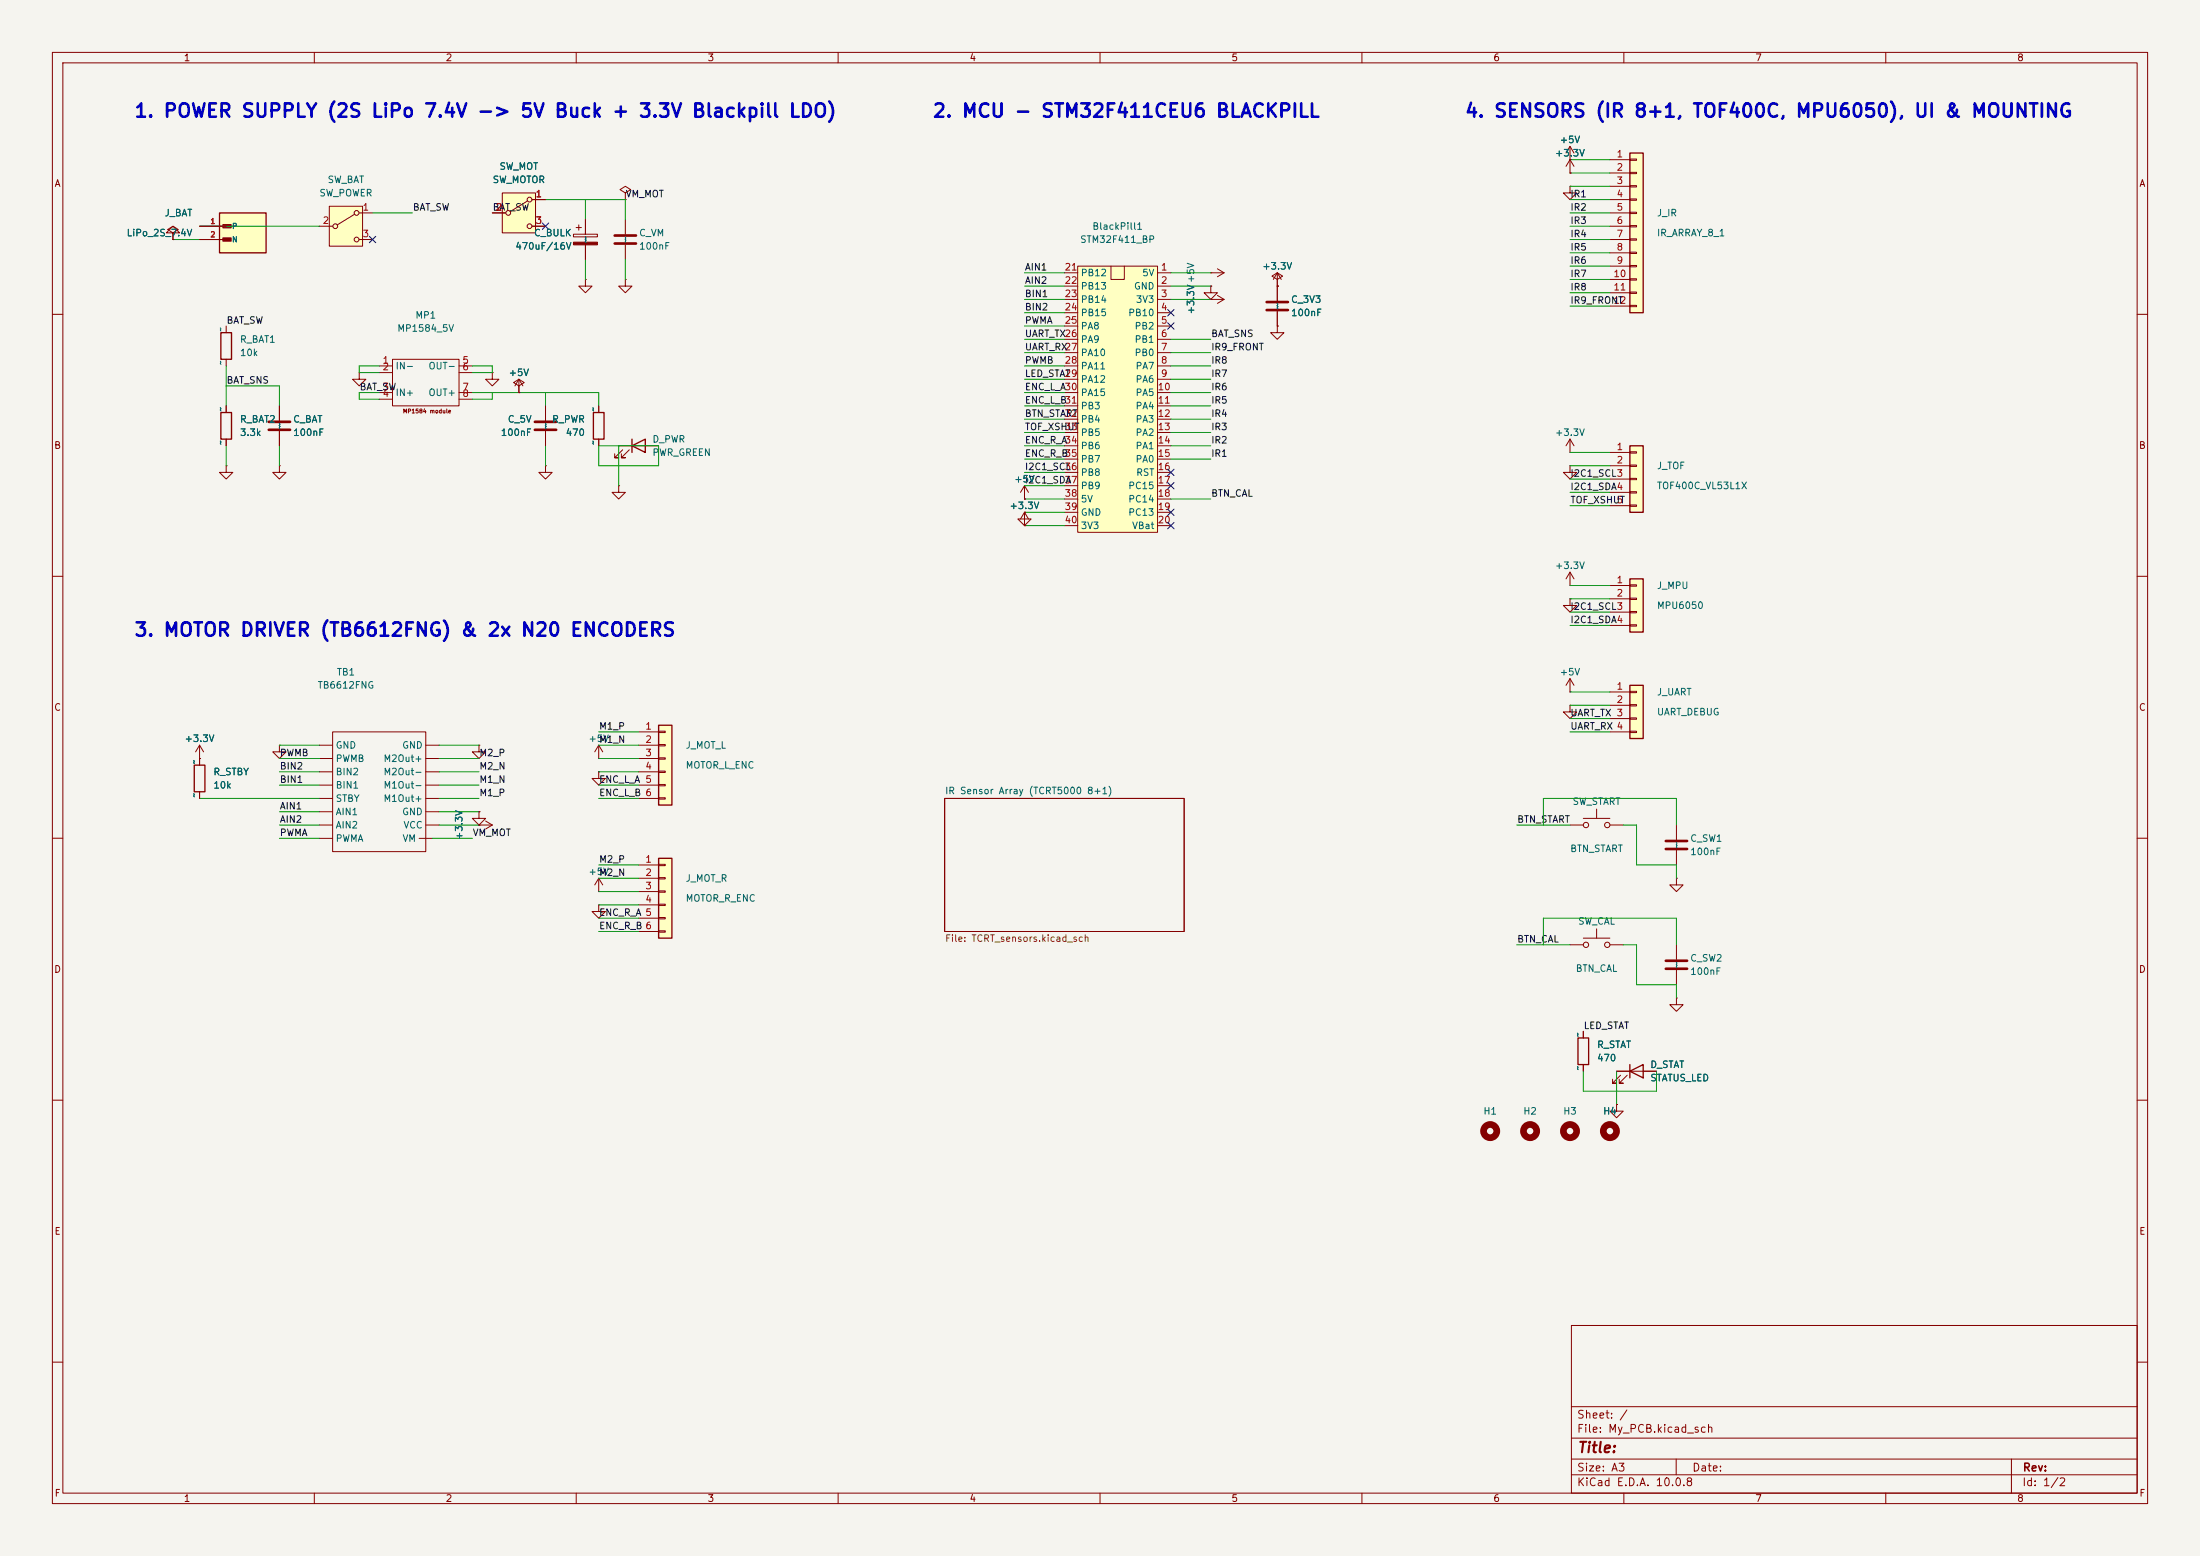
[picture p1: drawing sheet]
<svg xmlns="http://www.w3.org/2000/svg" width="420mm" height="297mm" viewBox="0 0 420 297" stroke-linecap="round" stroke-linejoin="round" font-family="sans-serif">
<path d="M0 0h420v297h-420z" fill="#f5f4ef" stroke="#f5f4ef" stroke-width=".19"/>
<g fill="none" stroke="#840000" stroke-width=".19">
<path d="M10 10h400v277h-400zM12 12h396v273h-396zM60 10v2M110 10v2M160 10v2M210 10v2M260 10v2M310 10v2M360 10v2M10 60h2M408 60h2M299.7 88.9v1.3h1.3l-1.3 1.2-1.3-1.2h1.3"/>
<path d="M299.7 88.9h.1M10 110h2M408 110h2M10 160h2M180.3 152.4h45.8v25.4h-45.8zM408 160h2M10 210h2M408 210h2M300 253h108v32h-108zM10 260h2M300 278.5h108M300 274.5h108"/>
<path d="M300 268.5h108M320 278.5v3M384 278.5v6.5M408 260h2M60 285v2M110 285v2M160 285v2M210 285v2M260 285v2M300 281.5h108M310 285v2M360 285v2"/>
</g>
<path d="M125.7 138.4h2.6v15.3h-2.6z" fill="#ffffc2"/>
<path d="M42.2 78.7h2v5.1h-2zM125.7 138.4h2.6v15.3h-2.6z" fill="none" stroke="#840000" stroke-width=".25"/>
<g fill="none" stroke="#840000" stroke-width=".19">
<path d="M299.7 33h.1M299.7 30.5h.1M299.7 35.6v1.2h1.3l-1.3 1.3-1.3-1.3h1.3M299.7 35.6h.1M299.7 27.9v5.1M299.7 30.5l-.7 1.3M299.7 30.5l.8 1.3M299.7 27.9l-.7 1.3M299.7 27.9l.8 1.3M43.2 77.5v1.2M53.3 77.5v2.8M68.6 71.1v1.3h1.2l-1.2 1.3-1.3-1.3h1.3"/>
<path d="M68.6 71.1h.1M94 71.1v1.3h1.2l-1.2 1.3-1.3-1.3h1.3M94 71.1h.1M99.1 74.9h.1M99.1 73.7l1-.7-1-.6-1.1 .6 1.1 .7v1.2M99.1 72.4l-.8 1.3M99.1 72.4l.7 1.3M99.1 72.4v2.5M104.1 77.5v2.8M43.2 88.9v1.3h1.2l-1.2 1.2-1.3-1.2h1.3M43.2 88.9h.1M43.2 83.8v1.3"/>
<path d="M53.3 88.9v1.3h1.3l-1.3 1.2-1.2-1.2h1.2M53.3 88.9h.1M53.3 82.3v2.8M104.1 82.3v2.8M299.7 86.4h.1M299.7 83.8l-.7 1.3M299.7 83.8l.8 1.3M299.7 83.8v2.6M121.9 139.7h3.8M125.7 139.6h1.3v.2h-1.3zM38.1 144.8h.1M38.1 142.2l-.8 1.3"/>
<path d="M38.1 142.2l.8 1.3M38.1 142.2v2.6M121.9 142.2h3.8M121.9 144.8h3.8M121.9 147.3h3.8M121.9 149.9h3.8M121.9 152.4h3.8M125.7 142.1h1.3v.3h-1.3zM125.7 144.7h1.3v.2h-1.3zM125.7 147.2h1.3v.2h-1.3zM125.7 149.7h1.3v.3h-1.3zM125.7 152.3h1.3v.2h-1.3z"/>
</g>
<path d="M51.3 80.5h4.1M51.3 82h4.1M102.1 80.5h4.1M102.1 82h4.1" fill="none" stroke="#840000" stroke-width=".51"/>
<path d="M311.1 29.2h2.6v30.5h-2.6z" fill="#ffffc2"/>
<path d="M311.1 29.2h2.6v30.5h-2.6zM113.3 78.7h2v5.1h-2z" fill="none" stroke="#840000" stroke-width=".25"/>
<g fill="none" stroke="#840000" stroke-width=".19">
<path d="M307.3 30.5h3.8M307.3 33h3.8M307.3 35.6h3.8M307.3 38.1h3.8M311.1 30.4h1.3v.2h-1.3zM311.1 32.9h1.3v.2h-1.3zM311.1 35.4h1.3v.3h-1.3zM311.1 38h1.3v.2h-1.3zM307.3 40.6h3.8M307.3 43.2h3.8M307.3 45.7h3.8M307.3 48.3h3.8"/>
<path d="M307.3 50.8h3.8M307.3 53.3h3.8M307.3 55.9h3.8M307.3 58.4h3.8M311.1 40.5h1.3v.3h-1.3zM311.1 43.1h1.3v.2h-1.3zM311.1 45.6h1.3v.2h-1.3zM311.1 48.1h1.3v.3h-1.3zM311.1 50.7h1.3v.2h-1.3zM311.1 53.2h1.3v.3h-1.3zM311.1 55.8h1.3v.2h-1.3zM311.1 58.3h1.3v.2h-1.3z"/>
<path d="M114.3 77.5v1.2M104.1 88.9v1.3h1.3l-1.3 1.2-1.2-1.2h1.2M104.1 88.9h.1M114.3 83.8v1.3"/>
</g>
<path d="M311.1 85.1h2.6v12.7h-2.6z" fill="#ffffc2"/>
<path d="M311.1 85.1h2.6v12.7h-2.6z" fill="none" stroke="#840000" stroke-width=".25"/>
<g fill="none" stroke="#840000" stroke-width=".19">
<path d="M307.3 86.4h3.8M307.3 88.9h3.8M307.3 91.4h3.8M307.3 94h3.8M307.3 96.5h3.8M311.1 86.2h1.3v.3h-1.3zM311.1 88.8h1.3v.2h-1.3zM311.1 91.3h1.3v.3h-1.3zM311.1 93.9h1.3v.2h-1.3zM311.1 96.4h1.3v.2h-1.3zM91.4 142.2v1.3h1.3l-1.3 1.3-1.2-1.3h1.2M91.4 142.2h.1"/>
<path d="M299.7 157.5h2.6M302.3 156.2h5M304.8 154.4v1.8M307.3 157.5h2.6M320 157.5v2.8M302.3 179.1h5M304.8 177.3v1.8M320 167.6v1.3h1.3l-1.3 1.3-1.2-1.3h1.2M320 167.6h.1M320 162.3v2.8M299.7 180.3h2.6M307.3 180.3h2.6"/>
<path d="M320 190.5v1.3h1.3l-1.3 1.2-1.2-1.2h1.2M320 190.5h.1M320 180.3v2.8M320 185.2v2.8M308.6 210.8v1.3h1.3l-1.3 1.3-1.3-1.3h1.3M308.6 210.8h.1"/>
<circle cx="302.8" cy="157.5" r=".51"/>
<circle cx="306.8" cy="157.5" r=".51"/>
<circle cx="302.8" cy="180.3" r=".51"/>
<circle cx="306.8" cy="180.3" r=".51"/>
</g>
<g fill="none" stroke="#840000" stroke-width="1.3">
<circle cx="284.5" cy="215.9" r="1.27"/>
<circle cx="292.1" cy="215.9" r="1.27"/>
<circle cx="299.7" cy="215.9" r="1.27"/>
<circle cx="307.3" cy="215.9" r="1.27"/>
</g>
<path d="M318 160.5h4.1M318 162.1h4.1M318 183.4h4.1M318 184.9h4.1" fill="none" stroke="#840000" stroke-width=".51"/>
<path d="M125.7 163.8h2.6v15.3h-2.6z" fill="#ffffc2"/>
<path d="M125.7 163.8h2.6v15.3h-2.6zM301.2 198.1h2.1v5.1h-2.1zM311.1 204.5l2.6-1.3v2.5zM311.1 203.2v2.5" fill="none" stroke="#840000" stroke-width=".25"/>
<g fill="none" stroke="#840000" stroke-width=".19">
<path d="M299.7 111.8h.1M299.7 114.3v1.3h1.3l-1.3 1.2-1.3-1.2h1.3M299.7 114.3h.1M299.7 109.2l-.7 1.3M299.7 109.2l.8 1.3M299.7 109.2v2.6M114.3 144.8h.1M114.3 147.3v1.3h1.3l-1.3 1.3-1.3-1.3h1.3M114.3 147.3h.1M114.3 142.2v2.6M114.3 142.2l-.8 1.3M114.3 142.2l.8 1.3"/>
<path d="M114.3 172.7v1.3h1.3l-1.3 1.3-1.3-1.3h1.3M114.3 172.7h.1M114.3 170.2h.1M114.3 167.6l-.8 1.3M114.3 167.6l.8 1.3M114.3 167.6v2.6M121.9 165.1h3.8M121.9 167.6h3.8M121.9 170.2h3.8M121.9 172.7h3.8M121.9 175.3h3.8M121.9 177.8h3.8"/>
<path d="M125.7 165h1.3v.2h-1.3zM125.7 167.5h1.3v.3h-1.3zM125.7 170.1h1.3v.2h-1.3zM125.7 172.6h1.3v.2h-1.3zM125.7 175.1h1.3v.3h-1.3zM125.7 177.7h1.3v.2h-1.3zM302.3 196.9v1.2M302.3 203.2v1.3M308.6 204.5h7.6M309.4 205.2l-1.6 1.6h.8h-.8v-.8M310.6 205.2l-1.5 1.6h.8h-.8v-.8"/>
</g>
<path d="M95.9 36.8h6.3v7.7h-6.3z" fill="#ffffc2"/>
<g fill="none" stroke="#840000" stroke-width=".19">
<path d="M95.9 36.8h6.3v7.7h-6.3zM100.7 38.4l-3.3 2M101.6 38.1h2.5M33 44.5h1.3l-1.3-1.3-1.3 1.3h1.3v1.2M33 45.7h.1M94 40.6h2.5M101.6 43.2h2.5"/>
<circle cx="101.1" cy="38.1" r=".46"/>
<circle cx="97" cy="40.6" r=".46"/>
<circle cx="101.1" cy="43.2" r=".46"/>
</g>
<path d="M205.7 50.8h15.3v50.8h-15.3z" fill="#ffffc2"/>
<g fill="none" stroke="#840000" stroke-width=".19">
<path d="M109.5 44.7h4.5v.5h-4.5zM110 43.4h1M110.5 42.9v1M111.8 41.9v2.8M111.8 46.7v2.8M119.4 41.9v2.8M119.4 46.7v2.8M203.2 52.1h2.5M203.2 54.6h2.5M203.2 57.2h2.5M203.2 59.7h2.5M205.7 50.8h15.3v50.8h-15.3z"/>
<path d="M212.1 50.8v2.5h2.5v-2.5M221 52.1h2.5M221 54.6h2.5M221 57.2h2.5M221 59.7h2.5M231.1 54.6v1.3h1.3l-1.3 1.3-1.2-1.3h1.2M231.1 54.6h.1M231.1 57.2h.1M231.1 57.2h2.6M232.4 56.4l1.3 .8M233.7 57.2l-1.3 .7M243.8 54.6v2.8"/>
<path d="M243.8 59.4v2.8M43.2 62.2v1.3M43.2 68.6v1.3M203.2 62.2h2.5M203.2 64.8h2.5M203.2 67.3h2.5M203.2 69.9h2.5M203.2 72.4h2.5M203.2 74.9h2.5M203.2 77.5h2.5M204.5 61h.1M221 62.2h2.5"/>
<path d="M221 64.8h2.5M221 67.3h2.5M221 69.9h2.5M221 72.4h2.5M221 74.9h2.5M221 77.5h2.5M243.8 62.2v1.3h1.3l-1.3 1.3-1.2-1.3h1.2M243.8 62.2h.1M118.1 92.7v1.3h1.3l-1.3 1.3-1.3-1.3h1.3M118.1 92.7h.1M118.1 85.1h7.6M118.9 85.9l-1.6 1.5h.8h-.8v-.8"/>
<path d="M120.1 85.9l-1.5 1.5h.8h-.8v-.8M195.6 97.8v1.3h1.2l-1.2 1.2-1.3-1.2h1.3M195.6 97.8h.1M195.6 95.3h.1M195.6 97.8l-.8 1.3M195.6 97.8l.7 1.3M195.6 92.7v2.6M195.6 97.8v2.5M195.6 92.7l-.8 1.3M195.6 92.7l.7 1.3M203.2 80h2.5M203.2 82.6h2.5"/>
<path d="M203.2 85.1h2.5M203.2 87.6h2.5M203.2 90.2h2.5M203.2 92.7h2.5M203.2 95.3h2.5M203.2 97.8h2.5M221 80h2.5M221 82.6h2.5M221 85.1h2.5M221 87.6h2.5M221 90.2h2.5M221 92.7h2.5"/>
<path d="M221 95.3h2.5M221 97.8h2.5M195.6 100.3h.1M203.2 100.3h2.5M221 100.3h2.5"/>
</g>
<path d="M42.2 63.5h2v5.1h-2zM120.6 85.1l2.6-1.3v2.6zM120.6 83.8v2.6" fill="none" stroke="#840000" stroke-width=".25"/>
<path d="M117.3 45h4.1M117.3 46.5h4.1M241.8 57.7h4.1M241.8 59.2h4.1" fill="none" stroke="#840000" stroke-width=".51"/>
<path d="M109.5 46.2h4.5v.5h-4.5z" fill="#840000" stroke="#840000" stroke-width=".19"/>
<path d="M41.9 40.6h8.9v7.7h-8.9z" fill="#ffffc2"/>
<path d="M41.9 40.6h8.9v7.7h-8.9zM37.1 146.1h2v5h-2z" fill="none" stroke="#840000" stroke-width=".25"/>
<g fill="#840000" stroke="#840000" stroke-width=".19">
<path d="M42.5 42.9h1.6v.6h-1.6z"/>
<path d="M42.5 45.4h1.6v.6h-1.6z"/>
</g>
<g fill="none" stroke="#840000" stroke-width=".19">
<path d="M33 44.5l1-.7-1-.6-1 .6 1 .7v1.2M33 45.7h.1M38.1 43.2h5.1M38.1 45.7h5.1M111.8 53.3v1.3h1.2l-1.2 1.3-1.3-1.3h1.3M111.8 53.3h.1M231.1 52.1h.1M231.1 52.1h2.6M232.4 51.3l1.3 .8M233.7 52.1l-1.3 .7M243.8 54.6h.1M243.8 53.3l1.1-.6-1.1-.6-1 .6 1 .6v1.3"/>
<path d="M243.8 52.1l-.7 1.2M243.8 52.1l.8 1.2M243.8 52.1v2.5M72.4 69.9h2.5M72.4 71.1h2.5M72.4 74.9h2.5M72.4 76.2h2.5M74.9 68.6h12.7v8.9h-12.7zM87.6 69.9h2.6M87.6 71.1h2.6M87.6 74.9h2.6M87.6 76.2h2.6"/>
<path d="M63.5 139.7h17.8v22.9h-17.8zM299.7 132.1h.1M299.7 134.6v1.3h1.3l-1.3 1.3-1.3-1.3h1.3M299.7 134.6h.1M299.7 129.5l-.7 1.3M299.7 129.5l.8 1.3M299.7 129.5v2.6M38.1 144.8v1.3M38.1 151.1v1.3M61 142.2h2.5M61 144.8h2.5M61 147.3h2.5"/>
<path d="M61 149.9h2.5M61 152.4h2.5M61 154.9h2.5M61 157.5h2.5M81.3 142.2h2.5M81.3 144.8h2.5M81.3 147.3h2.5M81.3 149.9h2.5M81.3 152.4h2.5M81.3 154.9h2.5M81.3 157.5h2.5M61 160h2.5"/>
<path d="M80 160h2.5"/>
</g>
<path d="M311.1 110.5h2.6v10.2h-2.6z" fill="#ffffc2"/>
<path d="M311.1 110.5h2.6v10.2h-2.6z" fill="none" stroke="#840000" stroke-width=".25"/>
<path d="M307.3 111.8h3.8M307.3 114.3h3.8M307.3 116.8h3.8M307.3 119.4h3.8M311.1 111.6h1.3v.3h-1.3zM311.1 114.2h1.3v.2h-1.3zM311.1 116.7h1.3v.3h-1.3zM311.1 119.3h1.3v.2h-1.3z" fill="none" stroke="#840000" stroke-width=".19"/>
<path d="M311.1 130.8h2.6v10.2h-2.6z" fill="#ffffc2"/>
<path d="M311.1 130.8h2.6v10.2h-2.6z" fill="none" stroke="#840000" stroke-width=".25"/>
<path d="M307.3 132.1h3.8M307.3 134.6h3.8M307.3 137.2h3.8M307.3 139.7h3.8M311.1 132h1.3v.2h-1.3zM311.1 134.5h1.3v.2h-1.3zM311.1 137h1.3v.3h-1.3zM311.1 139.6h1.3v.2h-1.3z" fill="none" stroke="#840000" stroke-width=".19"/>
<path d="M62.9 39.4h6.3v7.6h-6.3z" fill="#ffffc2"/>
<g fill="none" stroke="#840000" stroke-width=".19">
<path d="M62.9 39.4h6.3v7.6h-6.3zM101.6 38.1h2.5M119.4 36.8l1-.6-1-.6-1 .6 1 .6v1.3M119.4 38.1h.1M299.7 30.5h.1M299.7 33h.1M33 45.7h.1M38.1 43.2h5.1M38.1 45.7h5.1M61 43.2h2.5M67.7 40.9l-3.3 2M68.6 40.6h2.5"/>
<path d="M68.6 45.7h2.5M94 40.6h2.5M101.6 43.2h2.5M111.8 41.9v2.8M111.8 46.7v2.8M119.4 53.3v1.3h1.2l-1.2 1.3-1.3-1.3h1.3M119.4 53.3h.1M231.1 54.6h.1M231.1 57.2h.1M243.8 54.6h.1M243.8 54.6v2.8M243.8 59.4v2.8"/>
<path d="M43.2 77.5v1.2M53.3 77.5v2.8M99.1 74.9h.1M104.1 77.5v2.8M114.3 77.5v1.2M243.8 62.2h.1M43.2 83.8v1.3M53.3 82.3v2.8M104.1 82.3v2.8M114.3 83.8v1.3M195.6 97.8h.1M195.6 95.3h.1"/>
<path d="M195.6 100.3h.1M38.1 144.8h.1M38.1 144.8v1.3M38.1 151.1v1.3M53.3 142.2v1.3h1.3l-1.3 1.3-1.2-1.3h1.2M53.3 142.2h.1M91.4 157.5h.1M91.4 154.9v1.3h1.3l-1.3 1.3-1.2-1.3h1.2M91.4 154.9h.1M91.4 157.5h2.6M92.7 156.7l1.3 .8M94 157.5l-1.3 .7"/>
<path d="M302.3 196.9v1.2M302.3 203.2v1.3M308.6 210.8h.1M308.6 204.5h2.5M313.7 204.5h2.5"/>
<circle cx="64" cy="43.2" r=".46"/>
<circle cx="68.1" cy="40.6" r=".46"/>
<circle cx="68.1" cy="45.7" r=".46"/>
</g>
<g fill="none" stroke="#009600" stroke-width=".19">
<path d="M104.1 38.1h15.3v3.8M111.8 38.1v3.8M299.7 33h7.6M299.7 38.1h7.6M299.7 35.6h7.6M299.7 30.5h7.6M33 45.7h5.1M38.1 43.2h22.9M71.1 40.6h7.6M111.8 49.5v3.8M119.4 49.5v3.8M195.6 57.2h7.6"/>
<path d="M195.6 54.6h7.6M195.6 52.1h7.6M195.6 59.7h7.6M223.5 57.2h7.6M223.5 54.6h7.6M223.5 52.1h7.6M299.7 45.7h7.6M299.7 40.6h7.6M299.7 43.2h7.6M299.7 48.3h7.6M299.7 50.8h7.6M299.7 58.4h7.6"/>
<path d="M299.7 53.3h7.6M299.7 55.9h7.6M43.2 69.9v7.6M43.2 73.7h10.1v3.8M72.4 74.9h-3.8v1.3h3.8M72.4 69.9h-3.8v1.2h3.8M90.2 74.9h24.1v2.6M90.2 69.9h3.8v1.2h-3.8M94 74.9v1.3h-3.8M104.1 74.9v2.6M195.6 74.9h7.6M195.6 69.9h7.6"/>
<path d="M195.6 64.8h7.6M195.6 67.3h7.6M195.6 62.2h7.6M195.6 72.4h7.6M195.6 77.5h7.6M223.5 74.9h7.6M223.5 69.9h7.6M223.5 64.8h7.6M223.5 67.3h7.6M223.5 72.4h7.6M223.5 77.5h7.6M43.2 85.1v3.8"/>
<path d="M53.3 85.1v3.8M104.1 85.1v3.8M114.3 85.1h11.4v3.8h-11.4zM118.1 85.1v7.6M195.6 80h7.6M195.6 85.1h7.6M195.6 95.3h7.6M195.6 87.6h7.6M195.6 92.7h7.6M195.6 82.6h7.6M195.6 90.2h7.6M195.6 97.8h7.6"/>
<path d="M223.5 80h7.6M223.5 85.1h7.6M223.5 95.3h7.6M223.5 87.6h7.6M223.5 82.6h7.6M299.7 88.9h7.6M299.7 86.4h7.6M299.7 96.5h7.6M299.7 91.4h7.6M299.7 94h7.6M195.6 100.3h7.6M299.7 111.8h7.6"/>
<path d="M299.7 114.3h7.6M299.7 116.8h7.6M299.7 119.4h7.6M114.3 139.7h7.6M299.7 132.1h7.6M299.7 134.6h7.6M299.7 137.2h7.6M299.7 139.7h7.6M38.1 152.4h22.9M53.3 144.8h7.7M53.3 142.2h7.7M53.3 157.5h7.7"/>
<path d="M53.3 154.9h7.7M53.3 147.3h7.7M53.3 149.9h7.7M83.8 144.8h7.6M83.8 142.2h7.6M83.8 157.5h7.6M83.8 154.9h7.6M83.8 152.4h7.6M83.8 147.3h7.6M83.8 149.9h7.6M114.3 144.8h7.6M114.3 142.2h7.6"/>
<path d="M114.3 152.4h7.6M114.3 147.3h7.6M114.3 149.9h7.6M289.6 157.5h10.1M294.6 157.5v-5.1h25.4v5.1M309.9 157.5h2.5v7.6h7.6v2.5M53.3 160h7.7M82.5 160h7.7M114.3 175.3h7.6M114.3 165.1h7.6M114.3 177.8h7.6M114.3 172.7h7.6"/>
<path d="M114.3 170.2h7.6M114.3 167.6h7.6M289.6 180.3h10.1M294.6 180.3v-5h25.4v5M309.9 180.3h2.5v7.7h7.6v2.5M302.3 204.5v3.8h13.9v-3.8M308.6 204.5v6.3"/>
</g>
<g fill="none" stroke="#000084" stroke-width=".19">
<path d="M70.5 45.1l1.2 1.2M71.7 45.1l-1.2 1.2M103.5 42.6l1.2 1.2M104.7 42.6l-1.2 1.2M222.9 59.1l1.2 1.2M224.1 59.1l-1.2 1.2M222.9 61.6l1.2 1.2M224.1 61.6l-1.2 1.2M222.9 89.6l1.2 1.2M222.9 97.2l1.2 1.2M222.9 99.7l1.2 1.2M222.9 92.1l1.2 1.2"/>
<path d="M224.1 89.6l-1.2 1.2M224.1 97.2l-1.2 1.2M224.1 99.7l-1.2 1.2M224.1 92.1l-1.2 1.2"/>
</g>
<g font-size="2.5" fill="#0000c2">
<text x="25.5" y="23">1. POWER SUPPLY (2S LiPo 7.4V -&gt; 5V Buck + 3.3V Blackpill LDO)</text>
<text x="177.9" y="23">2. MCU - STM32F411CEU6 BLACKPILL</text>
<text x="279.5" y="23">4. SENSORS (IR 8+1, TOF400C, MPU6050), UI &amp; MOUNTING</text>
<text x="25.5" y="122.1">3. MOTOR DRIVER (TB6612FNG) &amp; 2x N20 ENCODERS</text>
</g>
<text font-size="2" fill="#840000" x="301" y="277.8">Title:</text>
<g font-size="1.5" fill="#840000">
<text x="300.9" y="273.8">File: My_PCB.kicad_sch</text>
<text x="300.9" y="271.1">Sheet: /</text>
<text x="300.9" y="281.2">Size: A3</text>
<text x="322.9" y="281.2">Date:</text>
<text x="386" y="281.2">Rev:</text>
<text x="300.9" y="284">KiCad E.D.A. 10.0.8</text>
<text x="385.9" y="284">Id: 1/2</text>
</g>
<g font-size="1.3" fill="#840000">
<text x="35" y="12">1</text>
<text x="85" y="12">2</text>
<text x="135" y="12">3</text>
<text x="185" y="12">4</text>
<text x="235" y="12">5</text>
<text x="285" y="12">6</text>
<text x="335" y="12">7</text>
<text x="385" y="12">8</text>
<text x="10.3" y="36">A</text>
<text x="408.3" y="36">A</text>
<text x="10.2" y="86">B</text>
<text x="408.2" y="86">B</text>
<text x="10.2" y="136">C</text>
<text x="408.2" y="136">C</text>
<text x="10.2" y="186">D</text>
<text x="408.2" y="186">D</text>
<text x="10.3" y="236">E</text>
<text x="408.3" y="236">E</text>
<text x="10.3" y="286">F</text>
<text x="35" y="287">1</text>
<text x="85" y="287">2</text>
<text x="135" y="287">3</text>
<text x="185" y="287">4</text>
<text x="235" y="287">5</text>
<text x="285" y="287">6</text>
<text x="335" y="287">7</text>
<text x="385" y="287">8</text>
<text x="408.3" y="286">F</text>
</g>
<g font-size="1.3" fill="#006464">
<text x="297.7" y="27.6">+5V</text>
<text x="62.4" y="35.3">SW_BAT</text>
<text x="93.9" y="35.3">SW_MOTOR</text>
<text x="95.2" y="32.7">SW_MOT</text>
<text x="296.8" y="30.2">+3.3V</text>
<text x="31.3" y="41.6">J_BAT</text>
<text x="60.9" y="37.8">SW_POWER</text>
<text x="316.2" y="41.6">J_IR</text>
<text x="24.1" y="45.4">LiPo_2S_7.4V</text>
<text x="98.3" y="48">470uF/16V</text>
<text x="101.8" y="45.4">C_BULK</text>
<text x="112.7" y="46.1" transform="rotate(-90 112.7 46.1)">~</text>
<text x="120.3" y="46.1" transform="rotate(-90 120.3 46.1)">~</text>
<text x="121.9" y="45.4">C_VM</text>
<text x="121.9" y="48">100nF</text>
<text x="206.1" y="46.7">STM32F411_BP</text>
<text x="208.4" y="44.2">BlackPill1</text>
<text x="316.2" y="45.4">IR_ARRAY_8_1</text>
<text x="206.2" y="53">PB12</text>
<text x="217.9" y="53">5V</text>
<text x="240.9" y="51.8">+3.3V</text>
<text x="206.2" y="55.6">PB13</text>
<text x="206.2" y="58.1">PB14</text>
<text x="216.4" y="55.6">GND</text>
<text x="216.7" y="58.1">3V3</text>
<text x="228.3" y="54.1" transform="rotate(-90 228.3 54.1)">+5V</text>
<text x="244.8" y="58.8" transform="rotate(-90 244.8 58.8)">~</text>
<text x="246.4" y="58.1">C_3V3</text>
<text x="43" y="63.4" transform="rotate(-90 43 63.4)">~</text>
<text x="45.7" y="65.7">R_BAT1</text>
<text x="75.7" y="63.6">MP1584_5V</text>
<text x="79.2" y="61.1">MP1</text>
<text x="206.2" y="60.7">PB15</text>
<text x="206.2" y="63.2">PA8</text>
<text x="206.2" y="65.7">PA9</text>
<text x="215.3" y="60.7">PB10</text>
<text x="216.5" y="63.2">PB2</text>
<text x="216.5" y="65.7">PB1</text>
<text x="228.3" y="60.1" transform="rotate(-90 228.3 60.1)">+3.3V</text>
<text x="246.4" y="60.7">100nF</text>
<text x="43" y="69.8" transform="rotate(-90 43 69.8)">~</text>
<text x="45.7" y="68.3">10k</text>
<text x="75.4" y="70.8">IN-</text>
<text x="81.7" y="70.8">OUT-</text>
<text x="206.2" y="68.3">PA10</text>
<text x="206.2" y="70.8">PA11</text>
<text x="216.5" y="68.3">PB0</text>
<text x="216.7" y="70.8">PA7</text>
<text x="75.4" y="75.9">IN+</text>
<text x="81.7" y="75.9">OUT+</text>
<text x="97" y="72.1">+5V</text>
<text x="206.2" y="73.4">PA12</text>
<text x="206.2" y="75.9">PA15</text>
<text x="216.7" y="73.4">PA6</text>
<text x="216.7" y="75.9">PA5</text>
<text x="43" y="78.7" transform="rotate(-90 43 78.7)">~</text>
<text x="45.7" y="81">R_BAT2</text>
<text x="45.7" y="83.5">3.3k</text>
<text x="54.3" y="81.7" transform="rotate(-90 54.3 81.7)">~</text>
<text x="55.9" y="81">C_BAT</text>
<text x="55.9" y="83.5">100nF</text>
<text x="95.5" y="83.5">100nF</text>
<text x="96.8" y="81">C_5V</text>
<text x="105.1" y="81.7" transform="rotate(-90 105.1 81.7)">~</text>
<text x="105.3" y="81">R_PWR</text>
<text x="107.9" y="83.5">470</text>
<text x="114.2" y="78.7" transform="rotate(-90 114.2 78.7)">~</text>
<text x="206.2" y="78.4">PB3</text>
<text x="206.2" y="81">PB4</text>
<text x="206.2" y="83.5">PB5</text>
<text x="216.7" y="78.4">PA4</text>
<text x="216.7" y="81">PA3</text>
<text x="216.7" y="83.5">PA2</text>
<text x="296.8" y="83.5">+3.3V</text>
<text x="43" y="85" transform="rotate(-90 43 85)">~</text>
<text x="114.2" y="85" transform="rotate(-90 114.2 85)">~</text>
<text x="124.4" y="84.8">D_PWR</text>
<text x="124.4" y="87.3">PWR_GREEN</text>
<text x="206.2" y="86.1">PB6</text>
<text x="206.2" y="88.6">PB7</text>
<text x="216.7" y="86.1">PA1</text>
<text x="216.7" y="88.6">PA0</text>
<text x="316.2" y="89.9">J_TOF</text>
<text x="193.5" y="92.4">+5V</text>
<text x="206.2" y="91.1">PB8</text>
<text x="206.2" y="93.7">PB9</text>
<text x="215.3" y="93.7">PC15</text>
<text x="216.8" y="91.1">RST</text>
<text x="316.2" y="93.7">TOF400C_VL53L1X</text>
<text x="192.6" y="97.5">+3.3V</text>
<text x="206.2" y="96.2">5V</text>
<text x="206.2" y="98.8">GND</text>
<text x="206.2" y="101.3">3V3</text>
<text x="215.3" y="96.2">PC14</text>
<text x="215.3" y="98.8">PC13</text>
<text x="216" y="101.3">VBat</text>
<text x="296.8" y="108.9">+3.3V</text>
<text x="316.2" y="112.7">J_MPU</text>
<text x="316.2" y="116.5">MPU6050</text>
<text x="60.5" y="131.7">TB6612FNG</text>
<text x="64.2" y="129.2">TB1</text>
<text x="297.7" y="129.2">+5V</text>
<text x="316.2" y="133">J_UART</text>
<text x="316.2" y="136.9">UART_DEBUG</text>
<text x="35.1" y="141.9">+3.3V</text>
<text x="64" y="143.2">GND</text>
<text x="76.7" y="143.2">GND</text>
<text x="112.2" y="141.9">+5V</text>
<text x="130.8" y="143.2">J_MOT_L</text>
<text x="38" y="146" transform="rotate(-90 38 146)">~</text>
<text x="40.6" y="148.3">R_STBY</text>
<text x="64" y="145.7">PWMB</text>
<text x="64" y="148.3">BIN2</text>
<text x="73.1" y="145.7">M2Out+</text>
<text x="73.1" y="148.3">M2Out-</text>
<text x="130.8" y="147">MOTOR_L_ENC</text>
<text x="38" y="152.3" transform="rotate(-90 38 152.3)">~</text>
<text x="40.6" y="150.8">10k</text>
<text x="64" y="150.8">BIN1</text>
<text x="64" y="153.4">STBY</text>
<text x="64" y="155.9">AIN1</text>
<text x="73.1" y="150.8">M1Out-</text>
<text x="73.1" y="153.4">M1Out+</text>
<text x="76.7" y="155.9">GND</text>
<text x="180.3" y="151.9">IR Sensor Array (TCRT5000 8+1)</text>
<text x="300.1" y="153.9">SW_START</text>
<text x="64" y="158.4">AIN2</text>
<text x="64" y="161">PWMA</text>
<text x="76.7" y="161">VM</text>
<text x="76.9" y="158.4">VCC</text>
<text x="88.6" y="160.4" transform="rotate(-90 88.6 160.4)">+3.3V</text>
<text x="321" y="161.7" transform="rotate(-90 321 161.7)">~</text>
<text x="322.6" y="161">C_SW1</text>
<text x="112.2" y="167.3">+5V</text>
<text x="299.7" y="162.9">BTN_START</text>
<text x="322.6" y="163.5">100nF</text>
<text x="130.8" y="168.6">J_MOT_R</text>
<text x="130.8" y="172.4">MOTOR_R_ENC</text>
<text x="301.2" y="176.8">SW_CAL</text>
<text x="300.7" y="185.8">BTN_CAL</text>
<text x="321" y="184.5" transform="rotate(-90 321 184.5)">~</text>
<text x="322.6" y="183.8">C_SW2</text>
<text x="322.6" y="186.4">100nF</text>
<text x="302.1" y="198.1" transform="rotate(-90 302.1 198.1)">~</text>
<text x="304.8" y="200.4">R_STAT</text>
<text x="304.8" y="202.9">470</text>
<text x="302.1" y="204.4" transform="rotate(-90 302.1 204.4)">~</text>
<text x="314.9" y="204.2">D_STAT</text>
<text x="314.9" y="206.7">STATUS_LED</text>
<text x="283.1" y="213.1">H1</text>
<text x="290.7" y="213.1">H2</text>
<text x="298.3" y="213.1">H3</text>
<text x="305.9" y="213.1">H4</text>
</g>
<g font-size="1.3" fill="#a90000">
<text x="308.5" y="30.3">1</text>
<text x="308.5" y="32.9">2</text>
<text x="308.5" y="35.4">3</text>
<text x="69.1" y="40.5">1</text>
<text x="94.5" y="40.5">2</text>
<text x="102.1" y="38">1</text>
<text x="308.5" y="38">4</text>
<text x="308.5" y="40.5">5</text>
<text x="61.5" y="43">2</text>
<text x="69.1" y="45.6">3</text>
<text x="102.1" y="43">3</text>
<text x="308.5" y="43">6</text>
<text x="308.5" y="45.6">7</text>
<text x="203.1" y="51.9">21</text>
<text x="221.5" y="51.9">1</text>
<text x="307.9" y="53.2">10</text>
<text x="308.5" y="48.1">8</text>
<text x="308.5" y="50.7">9</text>
<text x="203.1" y="54.5">22</text>
<text x="203.1" y="57">23</text>
<text x="203.1" y="59.6">24</text>
<text x="221.5" y="54.5">2</text>
<text x="221.5" y="57">3</text>
<text x="221.5" y="59.6">4</text>
<text x="307.9" y="55.7">11</text>
<text x="307.9" y="58.3">12</text>
<text x="203.1" y="62.1">25</text>
<text x="221.5" y="62.1">5</text>
<text x="221.5" y="64.6">6</text>
<text x="72.9" y="69.7">1</text>
<text x="72.9" y="71">2</text>
<text x="88.2" y="69.7">5</text>
<text x="88.2" y="71">6</text>
<text x="203.1" y="67.2">27</text>
<text x="203.1" y="69.7">28</text>
<text x="221.5" y="67.2">7</text>
<text x="221.5" y="69.7">8</text>
<text x="72.9" y="74.8">3</text>
<text x="72.9" y="76.1">4</text>
<text x="88.2" y="74.8">7</text>
<text x="88.2" y="76.1">8</text>
<text x="203.1" y="72.3">29</text>
<text x="203.1" y="77.3">31</text>
<text x="220.9" y="74.8">10</text>
<text x="220.9" y="77.3">11</text>
<text x="221.5" y="72.3">9</text>
<text x="203.1" y="79.9">32</text>
<text x="203.1" y="82.4">33</text>
<text x="220.9" y="79.9">12</text>
<text x="220.9" y="82.4">13</text>
<text x="203.1" y="85">34</text>
<text x="203.1" y="87.5">35</text>
<text x="220.9" y="85">14</text>
<text x="220.9" y="87.5">15</text>
<text x="308.5" y="86.2">1</text>
<text x="308.5" y="88.8">2</text>
<text x="203.1" y="90">36</text>
<text x="203.1" y="92.6">37</text>
<text x="203.1" y="95.1">38</text>
<text x="220.9" y="90">16</text>
<text x="220.9" y="92.6">17</text>
<text x="220.9" y="95.1">18</text>
<text x="203.1" y="97.7">39</text>
<text x="203.1" y="100.2">40</text>
<text x="220.9" y="97.7">19</text>
<text x="220.9" y="100.2">20</text>
<text x="308.5" y="96.4">5</text>
<text x="308.5" y="111.6">1</text>
<text x="308.5" y="114.2">2</text>
<text x="308.5" y="131.9">1</text>
<text x="308.5" y="134.5">2</text>
<text x="123.1" y="139.6">1</text>
<text x="123.1" y="142.1">2</text>
<text x="123.1" y="144.6">3</text>
<text x="123.1" y="147.2">4</text>
<text x="123.1" y="165">1</text>
<text x="123.1" y="167.5">2</text>
<text x="123.1" y="170">3</text>
<text x="123.1" y="172.6">4</text>
</g>
<g font-size="1.3" fill="#0f0f0f">
<text x="78.7" y="40.5">BAT_SW</text>
<text x="94" y="40.5">BAT_SW</text>
<text x="119.4" y="38">VM_MOT</text>
<text x="299.7" y="40.5">IR2</text>
<text x="299.7" y="38">IR1</text>
<text x="299.7" y="45.6">IR4</text>
<text x="299.7" y="43.1">IR3</text>
<text x="195.6" y="51.9">AIN1</text>
<text x="299.7" y="48.1">IR5</text>
<text x="299.7" y="53.2">IR7</text>
<text x="299.7" y="50.7">IR6</text>
<text x="195.6" y="54.5">AIN2</text>
<text x="195.6" y="59.6">BIN2</text>
<text x="195.6" y="57">BIN1</text>
<text x="299.7" y="58.3">IR9_FRONT</text>
<text x="299.7" y="55.8">IR8</text>
<text x="43.2" y="62.1">BAT_SW</text>
<text x="195.6" y="62.1">PWMA</text>
<text x="195.6" y="64.6">UART_TX26</text>
<text x="231.1" y="64.6">BAT_SNS</text>
<text x="195.6" y="69.7">PWMB</text>
<text x="195.6" y="67.2">UART_RX</text>
<text x="231.1" y="67.2">IR9_FRONT</text>
<text x="231.1" y="69.7">IR8</text>
<text x="43.2" y="73.5">BAT_SNS</text>
<text x="68.6" y="74.8">BAT_SW</text>
<text x="195.6" y="74.8">ENC_L_A30</text>
<text x="195.6" y="77.3">ENC_L_B</text>
<text x="195.6" y="72.3">LED_STAT</text>
<text x="231.1" y="77.3">IR5</text>
<text x="231.1" y="74.8">IR6</text>
<text x="231.1" y="72.3">IR7</text>
<text x="195.6" y="79.9">BTN_START</text>
<text x="195.6" y="82.4">TOF_XSHUT</text>
<text x="231.1" y="82.4">IR3</text>
<text x="231.1" y="79.9">IR4</text>
<text x="195.6" y="85">ENC_R_A</text>
<text x="195.6" y="87.5">ENC_R_B</text>
<text x="231.1" y="85">IR2</text>
<text x="231.1" y="87.5">IR1</text>
<text x="195.6" y="90">I2C1_SCL</text>
<text x="195.6" y="92.6">I2C1_SDA</text>
<text x="231.1" y="95.1">BTN_CAL</text>
<text x="299.7" y="91.3">I2C1_SCL3</text>
<text x="299.7" y="93.9">I2C1_SDA4</text>
<text x="299.7" y="96.4">TOF_XSHUT</text>
<text x="299.7" y="119.3">I2C1_SDA4</text>
<text x="299.7" y="116.7">I2C1_SCL3</text>
<text x="299.7" y="137">UART_TX 3</text>
<text x="114.3" y="139.6">M1_P</text>
<text x="114.3" y="142.1">M1_N</text>
<text x="299.7" y="139.6">UART_RX 4</text>
<text x="53.3" y="149.7">BIN1</text>
<text x="53.3" y="144.7">PWMB</text>
<text x="53.3" y="147.2">BIN2</text>
<text x="91.4" y="149.7">M1_N</text>
<text x="91.4" y="144.7">M2_P</text>
<text x="91.4" y="147.2">M2_N</text>
<text x="114.3" y="149.7">ENC_L_A 5</text>
<text x="53.3" y="154.8">AIN1</text>
<text x="91.4" y="152.3">M1_P</text>
<text x="114.3" y="152.3">ENC_L_B 6</text>
<text x="53.3" y="159.9">PWMA</text>
<text x="53.3" y="157.4">AIN2</text>
<text x="90.1" y="159.9">VM_MOT</text>
<text x="289.5" y="157.4">BTN_START</text>
<text x="114.3" y="167.5">M2_N</text>
<text x="114.3" y="165">M2_P</text>
<text x="114.3" y="177.7">ENC_R_B 6</text>
<text x="114.3" y="175.1">ENC_R_A 5</text>
<text x="289.5" y="180.2">BTN_CAL</text>
<text x="302.2" y="196.7">LED_STAT</text>
</g>
<text font-size="1.3" fill="#725600" x="180.3" y="180.1">File: TCRT_sensors.kicad_sch</text>
<g font-size="1" fill="#a90000">
<text x="40.1" y="43">1</text>
<text x="40.1" y="45.5">2</text>
</g>
<g font-size="1" fill="#006464">
<text x="44.2" y="43.9">P</text>
<text x="44.2" y="46.5">N</text>
</g>
<text font-size=".8" fill="#840000" x="76.8" y="79.1">MP1584 module</text>
</svg>
